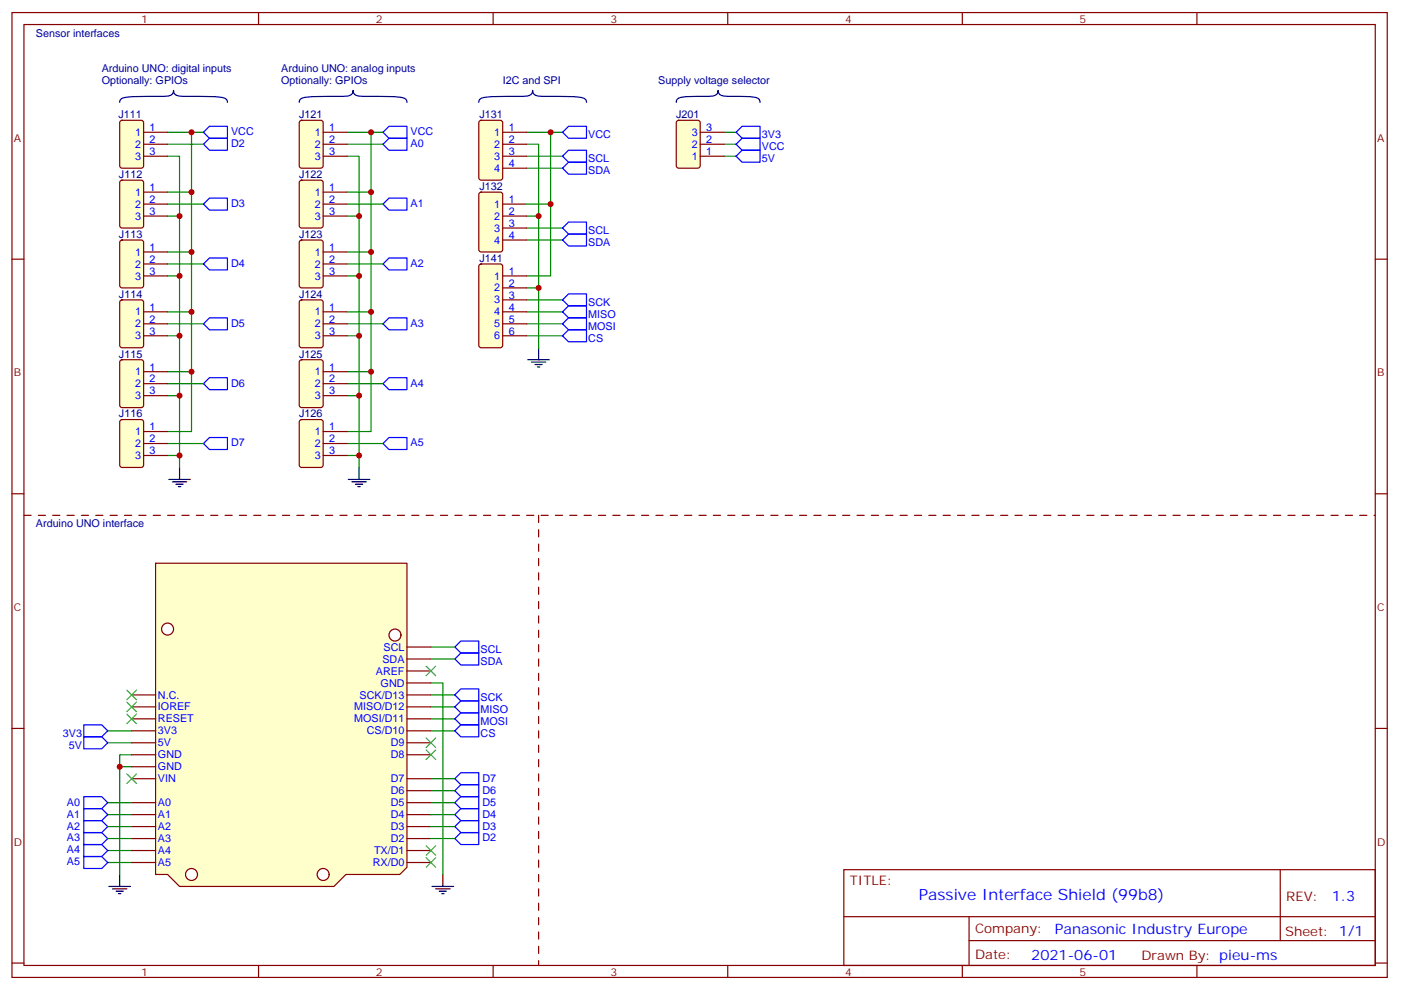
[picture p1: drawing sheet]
<svg xmlns="http://www.w3.org/2000/svg" width="413mm" height="292mm" viewBox="0 0 413 292" stroke-linecap="round" stroke-linejoin="round" font-family="sans-serif">
<g fill="none" stroke="#870000" stroke-width=".35">
<path d="M3.5 3.7h405.4v284.3h-405.4zM7.1 7.2h398.2v277.3h-398.2zM76.2 3.7v3.5M145.3 3.7v3.5M214.5 3.7v3.5M283.6 3.7v3.5M352.8 3.7v3.5M3.5 76.4h3.6M405.3 76.4h3.6M3.5 145.5h3.6M405.3 145.5h3.6M3.5 214.7h3.6"/>
<path d="M405.3 214.7h3.6M248.7 256.3h156.6v28.2h-156.6zM377.3 256.3v20.9M248.7 270.1h156.5M285.6 277.2h119.6M285.6 270.1v14.2M3.5 283.8h3.6M76.2 284.5v3.5M145.3 284.5v3.5M214.5 284.5v3.5M283.6 284.5v3.5M352.8 284.5v3.5"/>
<path d="M405.3 283.8h3.6"/>
</g>
<g fill="none" stroke="#000" stroke-width=".35">
<path d="M155.6 106h6.3M156.6 106.7h4.3M157.7 107.4h2.1M158.4 108.1h.7M158.7 102.5v3.5M52.9 137.8v3.5M105.8 137.8v3.5M49.7 141.3h6.4M50.8 142h4.2M51.9 142.7h2.1M52.6 143.4h.7M102.7 141.3h6.3"/>
<path d="M103.7 142h4.2M104.8 142.7h2.1M105.5 143.4h.7M35.3 257.7v3.5M130.5 257.7v3.5M32.1 261.2h6.4M33.2 261.9h4.2M34.2 262.6h2.1M34.9 263.3h.7M127.4 261.2h6.3M128.4 261.9h4.2M129.5 262.6h2.1"/>
<path d="M130.2 263.3h.7"/>
</g>
<g fill="none" stroke="#008700" stroke-width=".35">
<path d="M49.4 39h10.6M56.4 39v88.2h-7M102.3 39h10.6M109.4 39v88.2h-7.1M155.2 39h10.6M162.3 39v42.3h-7.1M213.4 39h3.6M49.4 46h3.5v88.2h-3.5M49.4 56.6h7M49.4 42.5h10.6M102.3 46h3.5v91.8M102.3 56.6h7.1"/>
<path d="M102.3 42.5h10.6M155.2 42.5h3.5v60M155.2 46h10.6M155.2 49.6h10.6M213.4 46h3.6M213.4 42.5h3.6M49.4 63.7h3.5M49.4 74.3h7M49.4 77.8h10.6M49.4 60.1h10.6M102.3 63.7h3.5M102.3 74.3h7.1"/>
<path d="M102.3 77.8h10.6M102.3 60.1h10.6M155.2 63.7h3.5M155.2 67.2h10.6M155.2 70.7h10.6M49.4 91.9h7M49.4 81.3h3.5M49.4 99h3.5M49.4 95.4h10.6M102.3 91.9h7.1M102.3 81.3h3.5M102.3 99h3.5"/>
<path d="M102.3 95.4h10.6M155.2 91.9h10.6M155.2 99h10.6M155.2 84.8h3.5M155.2 88.4h10.6M155.2 95.4h10.6M49.4 109.5h7M49.4 116.6h3.5M49.4 113.1h10.6M102.3 109.5h7.1M102.3 116.6h3.5M102.3 113.1h10.6"/>
<path d="M49.4 130.7h10.6M52.9 134.2v3.6M102.3 134.2h3.5M102.3 130.7h10.6M31.7 215.4h7.1M31.7 218.9h7.1M127 201.3h3.5v56.4M127 204.8h7.1M127 208.3h7.1M127 211.8h7.1M127 215.4h7.1M35.3 226h3.5"/>
<path d="M38.8 222.4h-3.5v35.3M31.7 254.2h7.1M31.7 250.6h7.1"/>
</g>
<g fill="none" stroke="#00f" stroke-width=".35">
<path d="M60 39l1.7-1.8h5.3v3.5h-5.3zM112.9 39l1.8-1.8h5.2v3.5h-5.2zM167.6 37.2h5.3v3.5h-5.3l-1.8-1.7zM218.7 37.2h5.3v3.5h-5.3l-1.7-1.7zM60 42.5l1.7-1.8h5.3v3.6h-5.3zM112.9 42.5l1.8-1.8h5.2v3.6h-5.2zM167.6 44.3h5.3v3.5h-5.3l-1.8-1.8zM167.6 47.8h5.3v3.5h-5.3l-1.8-1.7zM218.7 40.7h5.3v3.6h-5.3l-1.7-1.8zM218.7 44.3h5.3v3.5h-5.3l-1.7-1.8zM60 60.1l1.7-1.7h5.3v3.5h-5.3zM60 77.8l1.7-1.8h5.3v3.6h-5.3z"/>
<path d="M112.9 60.1l1.8-1.7h5.2v3.5h-5.2zM112.9 77.8l1.8-1.8h5.2v3.6h-5.2zM167.6 65.4h5.3v3.6h-5.3l-1.8-1.8zM167.6 69h5.3v3.5h-5.3l-1.8-1.8zM60 95.4l1.7-1.7h5.3v3.5h-5.3zM112.9 95.4l1.8-1.7h5.2v3.5h-5.2zM167.6 86.6h5.3v3.5h-5.3l-1.8-1.7zM167.6 90.1h5.3v3.6h-5.3l-1.8-1.8zM167.6 93.7h5.3v3.5h-5.3l-1.8-1.8zM167.6 97.2h5.3v3.5h-5.3l-1.8-1.7zM60 113.1l1.7-1.8h5.3v3.5h-5.3zM112.9 113.1l1.8-1.8h5.2v3.5h-5.2z"/>
<path d="M60 130.7l1.7-1.8h5.3v3.6h-5.3zM112.9 130.7l1.8-1.8h5.2v3.6h-5.2zM135.8 213.6h5.3v3.5h-5.3l-1.7-1.7zM135.8 210.1h5.3v3.5h-5.3l-1.7-1.8zM135.8 206.6h5.3v3.5h-5.3l-1.7-1.8zM135.8 203h5.3v3.6h-5.3l-1.7-1.8z"/>
</g>
<path d="M7.1 151.9h398.2M158.7 151.9v132.6" fill="none" stroke="#870000" stroke-width=".35" stroke-dasharray="2.1 2.1"/>
<path d="M35.3 30.2a1.35 1.35 0 0 1 1.4-1.5l3-.2 8.7-.1a2.13 2.13 0 0 0 2.8-1.8 2.13 2.13 0 0 0 2.7 1.8h.8a48.7 48.7 0 0 1 11.5 .5 1.18 1.18 0 0 1 .8 1.3M88.2 30.2a1.35 1.35 0 0 1 1.4-1.5l3-.2 8.7-.1a2.13 2.13 0 0 0 2.8-1.8 2.13 2.13 0 0 0 2.7 1.8h.8a48.7 48.7 0 0 1 11.5 .5 1.18 1.18 0 0 1 .8 1.3M141.1 30.2a1.35 1.35 0 0 1 1.4-1.5l3.1-.2 8.6-.1a2.13 2.13 0 0 0 2.8-1.8 2.13 2.13 0 0 0 2.8 1.8h.7a48.7 48.7 0 0 1 11.5 .5 1.18 1.18 0 0 1 .9 1.3M199.3 30.2a1.52 1.52 0 0 1 1.8-1.6l7.8-.2a2.13 2.13 0 0 0 2.8-1.8 2.13 2.13 0 0 0 2.7 1.8 28 28 0 0 1 9 .6l.4 .3 .2 .9" fill="none" stroke="#000080" stroke-width=".35"/>
<path d="M45.9 166h74v89.6l-2.1 2.1h-15.8l-3.6 3.5h-45.5l-3.5-3.5h-3.5z" fill="#ffc" stroke="#870000" stroke-width=".35"/>
<g fill="none" stroke="#870000" stroke-width=".35">
<path d="M119.9 197.7h7.1M119.9 194.2h7.1M119.9 190.7h7.1M38.8 218.9h7.1M38.8 215.4h7.1M38.8 211.8h7.1M38.8 208.3h7.1M38.8 204.8h7.1M119.9 218.9h7.1M119.9 215.4h7.1M119.9 211.8h7.1M119.9 208.3h7.1"/>
<path d="M119.9 204.8h7.1M119.9 201.3h7.1M38.8 236.5h7.1M38.8 229.5h7.1M38.8 222.4h7.1M38.8 226h7.1M119.9 236.5h7.1M119.9 233h7.1M119.9 229.5h7.1M119.9 222.4h7.1M38.8 254.2h7.1M38.8 250.6h7.1"/>
<path d="M38.8 247.1h7.1M38.8 243.6h7.1M38.8 240.1h7.1M119.9 254.2h7.1M119.9 250.6h7.1M119.9 247.1h7.1M119.9 243.6h7.1M119.9 240.1h7.1"/>
</g>
<g fill="#fff" stroke="#600" stroke-width=".35">
<circle cx="116.4" cy="187.1" r="1.76"/>
<circle cx="95.2" cy="257.7" r="1.76"/>
<circle cx="56.4" cy="257.7" r="1.76"/>
<circle cx="49.4" cy="185.4" r="1.76"/>
</g>
<path d="M199.6 35.7l.4-.2h5.7l.6 .4 .1 13-.5 .6-5.9 .1-.6-.5-.1-12.9z" fill="#ffc" stroke="#870000" stroke-width=".35"/>
<path d="M206.4 39h7M206.4 46h7M206.4 42.5h7" fill="none" stroke="#870000" stroke-width=".35"/>
<path d="M141.3 35.7l.5-.2h5.7l.6 .4 .1 16.5-.5 .6-5.9 .1-.6-.5-.1-16.4z" fill="#ffc" stroke="#870000" stroke-width=".35"/>
<path d="M148.2 39h7M148.2 42.5h7M148.2 46h7M148.2 49.6h7" fill="none" stroke="#870000" stroke-width=".35"/>
<path d="M141.3 56.8l.5-.2h5.7l.6 .5 .1 16.5-.5 .6-5.9 .1-.6-.5-.1-16.5z" fill="#ffc" stroke="#870000" stroke-width=".35"/>
<path d="M148.2 60.1h7M148.2 63.7h7M148.2 67.2h7M148.2 70.7h7" fill="none" stroke="#870000" stroke-width=".35"/>
<path d="M141.3 78l.5-.2h5.7l.6 .4 .1 23.6-.5 .6-5.9 .1-.6-.5-.1-23.5z" fill="#ffc" stroke="#870000" stroke-width=".35"/>
<path d="M148.2 81.3h7M148.2 84.8h7M148.2 88.4h7M148.2 91.9h7M148.2 95.4h7M148.2 99h7" fill="none" stroke="#870000" stroke-width=".35"/>
<path d="M35.5 35.7l.5-.2h5.6l.7 .4v13l-.4 .6-5.9 .1-.7-.5v-12.9z" fill="#ffc" stroke="#870000" stroke-width=".35"/>
<path d="M42.3 39h7.1M42.3 42.5h7.1M42.3 46h7.1" fill="none" stroke="#870000" stroke-width=".35"/>
<path d="M35.5 53.3l.5-.2h5.6l.7 .4v13l-.4 .6-5.9 .1-.7-.5v-12.9z" fill="#ffc" stroke="#870000" stroke-width=".35"/>
<path d="M42.3 56.6h7.1M42.3 60.1h7.1M42.3 63.7h7.1" fill="none" stroke="#870000" stroke-width=".35"/>
<path d="M35.5 70.9l.5-.2h5.6l.7 .5v12.9l-.4 .7h-5.9l-.7-.4v-13z" fill="#ffc" stroke="#870000" stroke-width=".35"/>
<path d="M42.3 74.3h7.1M42.3 77.8h7.1M42.3 81.3h7.1" fill="none" stroke="#870000" stroke-width=".35"/>
<path d="M35.5 88.6l.5-.2h5.6l.7 .4v13l-.4 .6-5.9 .1-.7-.5v-12.9z" fill="#ffc" stroke="#870000" stroke-width=".35"/>
<path d="M42.3 91.9h7.1M42.3 95.4h7.1M42.3 99h7.1" fill="none" stroke="#870000" stroke-width=".35"/>
<path d="M35.5 106.2l.5-.2h5.6l.7 .4v13l-.4 .7h-5.9l-.7-.4v-13z" fill="#ffc" stroke="#870000" stroke-width=".35"/>
<path d="M42.3 109.5h7.1M42.3 113.1h7.1M42.3 116.6h7.1" fill="none" stroke="#870000" stroke-width=".35"/>
<path d="M35.5 123.9l.5-.3h5.6l.7 .5v13l-.4 .6-5.9 .1-.7-.5v-12.9z" fill="#ffc" stroke="#870000" stroke-width=".35"/>
<path d="M42.3 127.2h7.1M42.3 130.7h7.1M42.3 134.2h7.1" fill="none" stroke="#870000" stroke-width=".35"/>
<path d="M88.4 35.7l.5-.2h5.6l.7 .4v13l-.4 .6-5.9 .1-.7-.5v-12.9z" fill="#ffc" stroke="#870000" stroke-width=".35"/>
<path d="M95.2 39h7.1M95.2 42.5h7.1M95.2 46h7.1" fill="none" stroke="#870000" stroke-width=".35"/>
<path d="M88.4 53.3l.5-.2h5.6l.7 .4v13l-.4 .6-5.9 .1-.7-.5v-12.9z" fill="#ffc" stroke="#870000" stroke-width=".35"/>
<path d="M95.2 56.6h7.1M95.2 60.1h7.1M95.2 63.7h7.1" fill="none" stroke="#870000" stroke-width=".35"/>
<path d="M88.4 70.9l.5-.2h5.6l.7 .5v12.9l-.4 .7h-5.9l-.7-.4v-13z" fill="#ffc" stroke="#870000" stroke-width=".35"/>
<path d="M95.2 74.3h7.1M95.2 77.8h7.1M95.2 81.3h7.1" fill="none" stroke="#870000" stroke-width=".35"/>
<path d="M88.4 88.6l.5-.2h5.6l.7 .4v13l-.4 .6-5.9 .1-.7-.5v-12.9z" fill="#ffc" stroke="#870000" stroke-width=".35"/>
<path d="M95.2 91.9h7.1M95.2 95.4h7.1M95.2 99h7.1" fill="none" stroke="#870000" stroke-width=".35"/>
<path d="M88.4 106.2l.5-.2h5.6l.7 .4v13l-.4 .7h-5.9l-.7-.4v-13z" fill="#ffc" stroke="#870000" stroke-width=".35"/>
<path d="M95.2 109.5h7.1M95.2 113.1h7.1M95.2 116.6h7.1" fill="none" stroke="#870000" stroke-width=".35"/>
<path d="M88.4 123.9l.5-.3h5.6l.7 .5v13l-.4 .6-5.9 .1-.7-.5v-12.9z" fill="#ffc" stroke="#870000" stroke-width=".35"/>
<path d="M95.2 127.2h7.1M95.2 130.7h7.1M95.2 134.2h7.1" fill="none" stroke="#870000" stroke-width=".35"/>
<g fill="none" stroke="#00f" stroke-width=".35">
<path d="M135.8 188.9h5.3v3.5h-5.3l-1.7-1.7zM135.8 192.4h5.3v3.6h-5.3l-1.7-1.8zM24.7 213.6h5.3l1.7 1.8-1.7 1.7h-5.3zM24.7 217.1h5.3l1.7 1.8-1.7 1.8h-5.3zM24.7 234.8h5.3l1.7 1.7-1.7 1.8h-5.3zM24.7 238.3h5.3l1.7 1.8-1.7 1.7h-5.3zM134.1 236.5l1.7-1.7h5.3v3.5h-5.3zM134.1 233l1.7-1.8h5.3v3.6h-5.3zM134.1 229.5l1.7-1.8h5.3v3.5h-5.3zM24.7 241.8h5.3l1.7 1.8-1.7 1.8h-5.3zM24.7 245.4h5.3l1.7 1.7-1.7 1.8h-5.3zM24.7 248.9h5.3l1.7 1.7-1.7 1.8h-5.3z"/>
<path d="M24.7 252.4h5.3l1.7 1.8-1.7 1.7h-5.3zM134.1 243.6l1.7-1.8h5.3v3.6h-5.3zM134.1 240.1l1.7-1.8h5.3v3.5h-5.3zM135.8 245.4h5.3v3.5h-5.3l-1.7-1.8z"/>
</g>
<g fill="none" stroke="#008700" stroke-width=".35">
<path d="M155.2 60.1h7.1M127 190.7h7.1M127 194.2h7.1M31.7 236.5h7.1M127 236.5h7.1M127 229.5h7.1M127 233h7.1M31.7 240.1h7.1M31.7 243.6h7.1M31.7 247.1h7.1M127 240.1h7.1M127 243.6h7.1"/>
<path d="M127 247.1h7.1"/>
</g>
<g fill="none" stroke="#3c3" stroke-width=".35">
<path d="M125.6 196.3l2.8 2.8M128.4 196.3l-2.8 2.8M37.4 203.4l2.8 2.8M37.4 206.9l2.8 2.8M37.4 210.4l2.8 2.9M40.2 203.4l-2.8 2.8M40.2 206.9l-2.8 2.8M40.2 210.4l-2.8 2.9M125.6 217.5l2.8 2.8M128.4 217.5l-2.8 2.8M37.4 228.1l2.8 2.8M40.2 228.1l-2.8 2.8"/>
<path d="M125.6 221l2.8 2.8M128.4 221l-2.8 2.8M125.6 249.2l2.8 2.9M125.6 252.8l2.8 2.8M128.4 249.2l-2.8 2.9M128.4 252.8l-2.8 2.8"/>
</g>
<g fill="#c00">
<circle cx="105.8" cy="116.6" r=".88"/>
<circle cx="105.8" cy="81.3" r=".88"/>
<circle cx="105.8" cy="63.7" r=".88"/>
<circle cx="105.8" cy="99" r=".88"/>
<circle cx="105.8" cy="134.2" r=".88"/>
<circle cx="35.3" cy="226" r=".88"/>
<circle cx="109.4" cy="56.6" r=".88"/>
<circle cx="109.4" cy="74.3" r=".88"/>
<circle cx="109.4" cy="91.9" r=".88"/>
<circle cx="109.4" cy="109.5" r=".88"/>
<circle cx="52.9" cy="81.3" r=".88"/>
<circle cx="52.9" cy="63.7" r=".88"/>
<circle cx="52.9" cy="116.6" r=".88"/>
<circle cx="52.9" cy="134.2" r=".88"/>
<circle cx="56.4" cy="39" r=".88"/>
<circle cx="56.4" cy="74.3" r=".88"/>
<circle cx="56.4" cy="56.6" r=".88"/>
<circle cx="56.4" cy="109.5" r=".88"/>
<circle cx="56.4" cy="91.9" r=".88"/>
<circle cx="52.9" cy="99" r=".88"/>
<circle cx="109.4" cy="39" r=".88"/>
<circle cx="158.8" cy="84.8" r=".88"/>
<circle cx="158.8" cy="63.7" r=".88"/>
<circle cx="162.3" cy="39" r=".88"/>
<circle cx="162.3" cy="60.1" r=".88"/>
</g>
<text font-size="4.6" fill="#00f" x="270.8" y="265.3">Passive Interface Shield (99b8)</text>
<g font-size="4.2" fill="#00f">
<text x="392.5" y="265.6">1.3</text>
<text x="310.9" y="275.1">Panasonic Industry Europe</text>
<text x="304" y="282.9">2021-06-01</text>
</g>
<g font-size="3.9" fill="#800">
<text x="250.5" y="260.9">TITLE:</text>
<text x="379.1" y="265.6">REV:</text>
<text x="287.4" y="275.1">Company:</text>
<text x="378.7" y="275.7">Sheet: 1/1</text>
<text x="287.4" y="282.8">Date:</text>
<text x="336.4" y="282.8">Drawn By: pieu-ms</text>
</g>
<g font-size="3.2" fill="#000080">
<text x="10.6" y="10.8">Sensor interfaces</text>
<text x="30" y="21.3">Arduino UNO: digital inputs</text>
<text x="82.9" y="21.3">Arduino UNO: analog inputs</text>
<text x="30" y="24.9">Optionally: GPIOs</text>
<text x="82.9" y="24.9">Optionally: GPIOs</text>
<text x="148.2" y="24.9">I2C and SPI</text>
<text x="194" y="24.9">Supply voltage selector</text>
<text x="34.9" y="34.8">J111</text>
<text x="88.2" y="34.8">J121</text>
<text x="141.3" y="34.9">J131</text>
<text x="199.3" y="34.9">J201</text>
<text x="35.1" y="52.5">J112</text>
<text x="88.2" y="52.5">J122</text>
<text x="141.3" y="56">J132</text>
<text x="35.1" y="70.1">J113</text>
<text x="88.2" y="70.1">J123</text>
<text x="141.3" y="77.2">J141</text>
<text x="35.1" y="87.7">J114</text>
<text x="88.2" y="87.7">J124</text>
<text x="35.1" y="105.4">J115</text>
<text x="88.2" y="105.4">J125</text>
<text x="35.1" y="123">J116</text>
<text x="88.2" y="123">J126</text>
<text x="10.6" y="155.4">Arduino UNO interface</text>
</g>
<g font-size="3.2" fill="#800">
<text x="41.6" y="6.7">1</text>
<text x="110.8" y="6.7">2</text>
<text x="179.9" y="6.7">3</text>
<text x="249.1" y="6.7">4</text>
<text x="318.2" y="6.7">5</text>
<text x="4.1" y="41.8">A</text>
<text x="405.9" y="41.8">A</text>
<text x="4.1" y="110.9">B</text>
<text x="405.9" y="110.9">B</text>
<text x="4.1" y="180.1">C</text>
<text x="405.9" y="180.1">C</text>
<text x="4.1" y="249.2">D</text>
<text x="405.9" y="249.2">D</text>
<text x="41.6" y="287.5">1</text>
<text x="110.8" y="287.5">2</text>
<text x="179.9" y="287.5">3</text>
<text x="249.1" y="287.5">4</text>
<text x="318.2" y="287.5">5</text>
</g>
<g font-size="3.2" fill="#00f">
<text x="39.9" y="40">1</text>
<text x="44.1" y="38.6">1</text>
<text x="68.1" y="39.8">VCC</text>
<text x="92.8" y="40">1</text>
<text x="97" y="38.6">1</text>
<text x="121" y="39.8">VCC</text>
<text x="145.7" y="40">1</text>
<text x="149.9" y="38.6">1</text>
<text x="173.4" y="40.7">VCC</text>
<text x="203.9" y="40">3</text>
<text x="208.1" y="38.6">3</text>
<text x="224.5" y="40.7">3V3</text>
<text x="39.9" y="43.6">2</text>
<text x="39.9" y="47.1">3</text>
<text x="44.1" y="42.2">2</text>
<text x="44.1" y="45.7">3</text>
<text x="68.1" y="43.4">D2</text>
<text x="92.8" y="43.6">2</text>
<text x="92.8" y="47.1">3</text>
<text x="97" y="42.2">2</text>
<text x="97" y="45.7">3</text>
<text x="121" y="43.4">A0</text>
<text x="145.7" y="43.6">2</text>
<text x="145.7" y="47.1">3</text>
<text x="149.9" y="42.2">2</text>
<text x="149.9" y="45.7">3</text>
<text x="173.4" y="47.8">SCL</text>
<text x="203.9" y="47.1">1</text>
<text x="203.9" y="43.6">2</text>
<text x="208.1" y="45.7">1</text>
<text x="208.1" y="42.2">2</text>
<text x="224.5" y="44.3">VCC</text>
<text x="224.5" y="47.8">5V</text>
<text x="145.7" y="50.6">4</text>
<text x="149.9" y="49.2">4</text>
<text x="173.4" y="51.3">SDA</text>
<text x="39.9" y="57.7">1</text>
<text x="44.1" y="56.3">1</text>
<text x="44.1" y="59.8">2</text>
<text x="92.8" y="57.7">1</text>
<text x="97" y="56.3">1</text>
<text x="97" y="59.8">2</text>
<text x="149.9" y="59.8">1</text>
<text x="39.9" y="61.2">2</text>
<text x="39.9" y="64.7">3</text>
<text x="44.1" y="63.3">3</text>
<text x="68.1" y="61">D3</text>
<text x="92.8" y="61.2">2</text>
<text x="92.8" y="64.7">3</text>
<text x="97" y="63.3">3</text>
<text x="121" y="61">A1</text>
<text x="145.7" y="61.2">1</text>
<text x="145.7" y="64.7">2</text>
<text x="149.9" y="63.3">2</text>
<text x="145.7" y="68.3">3</text>
<text x="145.7" y="71.8">4</text>
<text x="149.9" y="66.9">3</text>
<text x="149.9" y="70.4">4</text>
<text x="173.4" y="69">SCL</text>
<text x="39.9" y="75.3">1</text>
<text x="44.1" y="73.9">1</text>
<text x="44.1" y="77.4">2</text>
<text x="92.8" y="75.3">1</text>
<text x="97" y="73.9">1</text>
<text x="97" y="77.4">2</text>
<text x="173.4" y="72.5">SDA</text>
<text x="39.9" y="78.8">2</text>
<text x="39.9" y="82.4">3</text>
<text x="44.1" y="81">3</text>
<text x="68.1" y="78.6">D4</text>
<text x="92.8" y="78.8">2</text>
<text x="92.8" y="82.4">3</text>
<text x="97" y="81">3</text>
<text x="121" y="78.6">A2</text>
<text x="145.7" y="82.4">1</text>
<text x="149.9" y="81">1</text>
<text x="145.7" y="85.9">2</text>
<text x="145.7" y="89.4">3</text>
<text x="149.9" y="84.5">2</text>
<text x="149.9" y="88">3</text>
<text x="39.9" y="93">1</text>
<text x="44.1" y="91.5">1</text>
<text x="44.1" y="95.1">2</text>
<text x="92.8" y="93">1</text>
<text x="97" y="91.5">1</text>
<text x="97" y="95.1">2</text>
<text x="145.7" y="93">4</text>
<text x="149.9" y="91.5">4</text>
<text x="149.9" y="95.1">5</text>
<text x="173.4" y="90.1">SCK</text>
<text x="173.4" y="93.7">MISO</text>
<text x="39.9" y="96.5">2</text>
<text x="39.9" y="100">3</text>
<text x="44.1" y="98.6">3</text>
<text x="68.1" y="96.3">D5</text>
<text x="92.8" y="96.5">2</text>
<text x="92.8" y="100">3</text>
<text x="97" y="98.6">3</text>
<text x="121" y="96.3">A3</text>
<text x="145.7" y="96.5">5</text>
<text x="145.7" y="100">6</text>
<text x="149.9" y="98.6">6</text>
<text x="173.4" y="97.2">MOSI</text>
<text x="173.4" y="100.7">CS</text>
<text x="39.9" y="110.6">1</text>
<text x="44.1" y="109.2">1</text>
<text x="44.1" y="112.7">2</text>
<text x="68.1" y="113.9">D6</text>
<text x="92.8" y="110.6">1</text>
<text x="97" y="109.2">1</text>
<text x="97" y="112.7">2</text>
<text x="121" y="113.9">A4</text>
<text x="39.9" y="114.1">2</text>
<text x="39.9" y="117.7">3</text>
<text x="44.1" y="116.2">3</text>
<text x="92.8" y="114.1">2</text>
<text x="92.8" y="117.7">3</text>
<text x="97" y="116.2">3</text>
<text x="39.9" y="128.2">1</text>
<text x="39.9" y="131.8">2</text>
<text x="44.1" y="126.8">1</text>
<text x="44.1" y="130.4">2</text>
<text x="68.1" y="131.6">D7</text>
<text x="92.8" y="128.2">1</text>
<text x="92.8" y="131.8">2</text>
<text x="97" y="126.8">1</text>
<text x="97" y="130.4">2</text>
<text x="121" y="131.6">A5</text>
<text x="39.9" y="135.3">3</text>
<text x="44.1" y="133.9">3</text>
<text x="92.8" y="135.3">3</text>
<text x="97" y="133.9">3</text>
<text x="113.1" y="191.7">SCL</text>
<text x="112.7" y="195.3">SDA</text>
<text x="141.6" y="192.4">SCL</text>
<text x="141.6" y="196">SDA</text>
<text x="110.8" y="198.8">AREF</text>
<text x="112.2" y="202.3">GND</text>
<text x="46.6" y="209.4">IOREF</text>
<text x="46.6" y="205.8">N.C.</text>
<text x="104.4" y="209.4">MISO/D12</text>
<text x="106" y="205.8">SCK/D13</text>
<text x="141.6" y="206.6">SCK</text>
<text x="46.6" y="212.9">RESET</text>
<text x="104.4" y="212.9">MOSI/D11</text>
<text x="141.6" y="213.6">MOSI</text>
<text x="141.6" y="210.1">MISO</text>
<text x="18.5" y="217.1">3V3</text>
<text x="20.3" y="220.7">5V</text>
<text x="46.6" y="220">5V</text>
<text x="46.6" y="216.4">3V3</text>
<text x="108.1" y="216.4">CS/D10</text>
<text x="115.2" y="220">D9</text>
<text x="141.6" y="217.1">CS</text>
<text x="46.6" y="227">GND</text>
<text x="46.6" y="223.5">GND</text>
<text x="115.2" y="223.5">D8</text>
<text x="46.6" y="230.5">VIN</text>
<text x="115.2" y="230.5">D7</text>
<text x="142.2" y="233.9">D6</text>
<text x="142.2" y="230.3">D7</text>
<text x="19.7" y="237.4">A0</text>
<text x="46.6" y="237.6">A0</text>
<text x="115.2" y="237.6">D5</text>
<text x="115.2" y="234.1">D6</text>
<text x="142.2" y="237.4">D5</text>
<text x="19.7" y="240.9">A1</text>
<text x="19.7" y="244.5">A2</text>
<text x="46.6" y="244.7">A2</text>
<text x="46.6" y="241.1">A1</text>
<text x="115.2" y="244.7">D3</text>
<text x="115.2" y="241.1">D4</text>
<text x="142.2" y="244.5">D3</text>
<text x="142.2" y="240.9">D4</text>
<text x="19.7" y="248">A3</text>
<text x="19.7" y="251.5">A4</text>
<text x="46.6" y="251.7">A4</text>
<text x="46.6" y="248.2">A3</text>
<text x="110.2" y="251.7">TX/D1</text>
<text x="115.2" y="248.2">D2</text>
<text x="142.2" y="248">D2</text>
<text x="19.7" y="255">A5</text>
<text x="46.6" y="255.2">A5</text>
<text x="109.9" y="255.2">RX/D0</text>
</g>
</svg>
